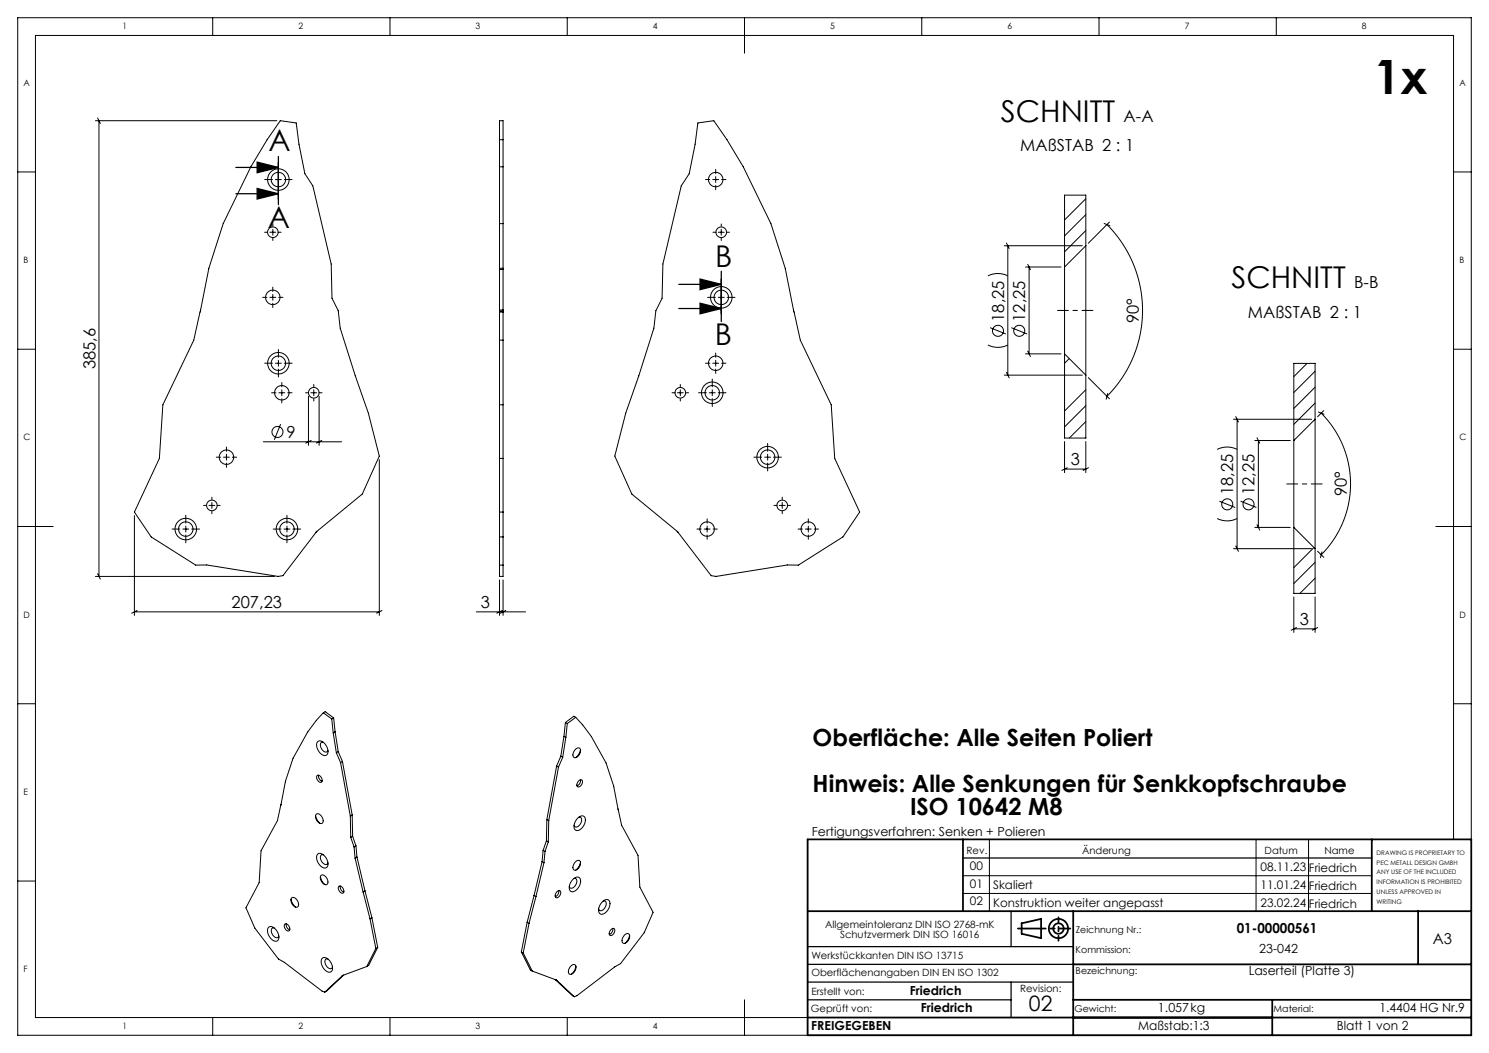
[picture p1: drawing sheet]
<svg xmlns="http://www.w3.org/2000/svg" width="420mm" height="297mm" viewBox="0 0 420 297" stroke-linecap="round" stroke-linejoin="round" font-family="sans-serif">
<g fill="none" stroke="#000" stroke-width=".28">
<path d="M60 5v5M110 5v5M160 5v5M210 5v10M260 5v5M310 5v5M360 5v5M26.9 34h51.2M27.5 33.3l.8 1.5M27.9 34v128.6M79.1 34l4.5 .7 .7 6 1.7 8.3 2.2 3.4 5.2 22.1 .2 9.6 1.8 3.5 .6 5 4.2 13.4 3.7 10.5 3.1 12.1-4.8 10.8-13 10.7-9.4 12.3-1.4 .2-20.1-3.2h-3.1l-12.6-8-4.7-7 7.1-15.1 .9-15.1 8.8-18.3 1.8-8.1a113.3 113.3 0 0 1 6.5-24.7l7.8-16.1 4.5-7.6zM140.9 34h1v128.6h-1z"/>
<path d="M140.9 39.4h1M196.8 34.7l4.5-.7 3.8 5.4 4.5 7.6 7.8 16.1 4.1 12.6 2.4 12.1 1.8 8.1 8.8 18.3 .9 15.1 7.1 15.1-4.7 7-12.6 8h-3.1l-20.1 3.2-1.4-.2-9.4-12.3-13-10.7-4.8-10.8 3.1-12.1 3.7-10.5 4.2-13.4 .6-5 1.8-3.5 .2-9.6 5.2-22.1 2.2-3.4 1.7-8.3zM5 48.5h5M74.6 50.6h2.3M77.7 50.6h1.7M78.5 46.8v2.2M78.5 49.8v1.7M78.5 52.3v2.2M80.2 50.6h2.2M140.9 47h1M199 50.6h1.2M201 50.6h1.7"/>
<path d="M201.9 47.8v1.2M201.9 49.8v1.7M201.9 52.3v1.2M203.5 50.6h1.3M306.3 56l-6 6M410 48.5h5M74.6 65.5h.7M76.1 65.5h1.7M77 63.2v.6M77 64.7v1.6M77 67.2v.6M78.6 65.5h.7"/>
<path d="M140.9 76h1M140.9 75.7h1M140.9 63.1h1M201.1 65.5h.7M202.6 65.5h1.7M203.4 63.2v.6M203.4 64.7v1.6M203.4 67.2v.6M203.5 80v2.2M205.1 65.5h.7M278.7 77.8a6.3 6.3 0 0 1 5.6 0M283.3 69.3h22"/>
<path d="M283.9 68.5l.8 1.6M284.3 69.3v36.5M289.3 75.3h10M289.9 74.5l.8 1.6M290.3 75.3v24.5M300.3 75.3v24.5M306.3 60.5l-6 6M306.3 65l-6 6M306.3 69.3v36.5M306.3 69.3v-14.3h-6v20.3M306.3 69.3l-6 6M311.4 63l1.6 .7"/>
<path d="M312.2 63.3a34.2 34.2 0 0 1 0 48.5M312.9 62.6l-5.9 6M5 98.5h5M74.1 83.9h1.2M76.1 83.9h1.7M76.9 81v1.2M76.9 83v1.7M76.9 85.5v1.2M78.5 98.6v2.2M78.6 83.9h1.2M140.9 95.9h1M140.9 88h1"/>
<path d="M140.9 87.8h1M140.9 87.4h1M199.6 83.9h2.2M201.9 99.6v1.2M202.6 83.9h1.7M203.5 83v1.7M203.5 85.5v2.2M205.1 83.9h2.2M278.7 97.3a6.3 6.3 0 0 0 5.6 0M279.3 92.4l4.4 1.8M285.3 92.4l4.4 1.8M289.3 99.8h10"/>
<path d="M289.9 99l.8 1.6M300.3 99.8v23.7h6v-17.7M300.3 99.8l6 6M410 98.5h5M74.6 102.4h2.3M76.6 110.8h1.2M77.7 102.4h1.7M78.5 101.6v1.7M78.5 104.1v2.2M78.7 110.8h1.6M79.2 119.6l-1.8 4.5M79.5 107.9v1.2"/>
<path d="M79.5 109.9v1.7M79.5 112.4v1.3M80.2 102.4h2.2M81.2 110.8h1.2M86.2 110.8h.6M87 111.8v13.8M87.7 110.8h1.6M88.5 108.4v.7M88.5 109.9v1.7M88.5 112.4v.7M90 111.8v13.8M90.2 110.8h.6"/>
<path d="M140.9 114.2h1M189.6 110.8h.6M191.1 110.8h1.6M191.9 108.4v.7M191.9 109.9v1.7M191.9 112.4v.7M193.6 110.8h.6M197 110.8h2.2M199 102.4h1.2M200.1 110.8h1.6M200.9 106.9v2.2M200.9 109.9v1.7"/>
<path d="M200.9 112.4v2.3M201 102.4h1.7M201.9 101.6v1.7M201.9 104.1v1.2M202.6 110.8h2.2M203.5 102.4h1.3M283.3 105.8h22M283.9 105l.8 1.6M301.6 101.1l-1.3 1.4M306.3 109.9l-6 6M306.3 114.4l-6 6M306.3 118.9l-4.7 4.6"/>
<path d="M307 106.5l5.9 6M312.5 111l-.5 1.6M347.9 118.3h22M348.6 117.5l.7 1.5M348.9 118.3v36.5M368.7 102.5l-3.8 3.7M370.9 104.7l-6 6M370.9 109.2l-6 6M370.9 113.7l-6 6M370.9 118.3v36.5M370.9 118.3v-15.8h-6v21.8M370.9 118.3l-6 6"/>
<path d="M371.9 116.2l1.6 .6M372.7 116.5a28.3 28.3 0 0 1 0 40M373.4 115.8l-1.7 1.7M61 128.9h1.2M63 128.9h1.7M63.9 126.1v1.2M63.9 128.1v1.7M63.9 130.6v1.2M65.5 128.9h1.3M74.3 124.6h22.1M87.8 124.2l-1.6 .8M90.8 124.2l-1.6 .8"/>
<path d="M107 129.6v44M140.9 129.3h1M212.7 128.9h2.2M215.7 128.9h1.7M216.5 125.1v2.2M216.5 128.1v1.7M216.5 130.6v2.2M218.2 128.9h2.2M300.3 124.5v8.8M300.3 132.3h6M301 131.9l-1.5 .8M306.3 124.5v8.8"/>
<path d="M306.3 123.4l-.2 .1M307 131.9l-1.5 .8M343.3 126.8a6.3 6.3 0 0 1 5.6 0M353.9 124.3h10M354.6 123.5l.7 1.5M354.9 124.3v24.5M364.9 124.3v24.5M5 148.5h10M37.9 145.4v28.2M48.5 149.2h2.2M51.6 149.2h1.6M52.4 145.3v2.3"/>
<path d="M52.4 148.4v1.7M52.4 150.9v2.2M54.1 149.2h2.2M57.4 142.6h.7M58.9 142.6h1.7M59.8 140.2v.7M59.8 141.7v1.7M59.8 144.2v.7M61.4 142.6h.7M77.1 149.2h2.2M80.1 149.2h1.7M80.9 145.3v2.3"/>
<path d="M80.9 148.4v1.7M80.9 150.9v2.2M82.6 149.2h2.2M140.9 144.4h1M140.9 151.4h1M140.9 159.4h1M196.6 149.2h1.2M198.6 149.2h1.7M199.5 146.3v1.3M199.5 148.4v1.7M199.5 150.9v1.2M201.1 149.2h1.2"/>
<path d="M218.3 142.6h.7M219.8 142.6h1.7M220.6 140.2v.7M220.6 141.7v1.7M220.6 144.2v.7M222.3 142.6h.7M225.1 149.2h1.2M227.2 149.2h1.6M228 146.3v1.3M228 148.4v1.7M228 150.9v1.2M229.7 149.2h1.2"/>
<path d="M343.3 146.3a6.3 6.3 0 0 0 5.6 0M343.9 141.4l4.5 1.7M347.9 154.8h22M348.6 154l.7 1.5M349.9 141.4l4.5 1.7M353.9 148.8h10M354.6 148l.7 1.5M364.9 148.8v18.6h6v-12.6M364.9 148.8l6 6M370.6 154.4l-5.7 5.7M370.9 158.6l-6 6M371.7 155.5l1.7 1.7"/>
<path d="M372.9 155.7l-.4 1.6M405 148.5h10M26.9 162.6h50.5M27.5 161.8l.8 1.5M37.9 172.6h69.1M38.7 172.2l-1.5 .8M107.8 172.2l-1.6 .8M134.4 172.6h13.8M140.9 163.6v10M141.7 172.2l-1.6 .8M141.9 163.6v10M142.7 172.2l-1.6 .8"/>
<path d="M364.9 168.4v10M364.9 177.4h6M365.7 177l-1.5 .8M370.9 168.4v10M370.9 163.1l-4.2 4.3M371.7 177l-1.5 .8M5 198.5h5M410 198.5h5M89.4 218.8a1.13 1.13 0 0 1 1.2 .5 1.13 1.13 0 0 1-.1 1.4 1.47 1.47 0 0 1-1.1-1.9zM89.5 209.3a1.76 1.76 0 0 1 2.6 1.2 1.84 1.84 0 0 1-.2 2.6 2.86 2.86 0 0 1-2.4-3.8zM89.9 218.6a1.61 1.61 0 0 0 .9 1.8M91.2 201a46.7 46.7 0 0 0-12 26.2l-.9 4.3-4.7 8.5-.5 8.9-3.7 7.1 2.5 5.8 6.7 8.7 1.6 .9 10.7 8.2 .7 .2"/>
<path d="M91.2 201l2.4 1.8M91.2 201l.5-.3 2.4 1.8M91.2 209.4a.7 .7 0 0 0-.8 .2 .7 .7 0 0 0 0 .8 1.62 1.62 0 0 0 1.9 1.6l.2-.4M93.6 202.8l.4 3.9M94 206.7l.9 5.6M94.1 202.5l-.5 .3M94.1 202.5l.4 3.9M94.5 206.4l-.5 .3M94.5 206.4l.9 5.6M94.9 212.3l1.2 2.8M95.4 212l-.5 .3M95.4 212l1.2 2.8"/>
<path d="M96.1 215.1l2.7 15.1M96.6 214.8l-.5 .3M96.6 214.8l2.7 15.1M157 216.1l.5 .3M157 216.1l-2.7 15.1M157.5 216.4l-2.7 15.1M158.2 213.3l.5 .3M158.2 213.3l-1.2 2.8M158.7 213.6l-1.2 2.8M159.1 207.7l.5 .3M159.1 207.7l-.9 5.6M159.5 203.8l.5 .3"/>
<path d="M159.5 203.8l-.4 3.9M159.6 208l-.9 5.6M160 204.1l-.4 3.9M162.2 211.5a.85 .85 0 0 1 1.2-.5 .85 .85 0 0 1 .3 1.3 1.29 1.29 0 0 1-2 1.1l-.1-.7zM162.4 202.3a44.2 44.2 0 0 1 12 26.1l.9 4.4 4.7 8.5 .5 8.9 3.7 7.1-2.5 5.8-6.7 8.7-1.6 .9-10.7 8.1-.7 .3M162.4 202.3l-2.4 1.8M162.4 202.3l-.5-.3-2.4 1.8M163.7 211.4a3.7 3.7 0 0 1-1.3 2.3M163.7 219.9a1.61 1.61 0 0 1-1 1.8M89 230a3.7 3.7 0 0 0 1.3 2.3M89.2 229.6a1.67 1.67 0 0 1 1.6 .9 1.67 1.67 0 0 1 0 1.8 1.86 1.86 0 0 1-1.6-2.7zM98.8 230.2l.1 6"/>
<path d="M98.9 236.2l1 2.7M99.3 229.9l-.5 .3M99.3 229.9l.2 6M99.5 235.9l-.6 .3M99.5 235.9l.9 2.7M99.9 238.9l.3 3.1M100.4 238.6l-.5 .3M100.4 238.6l.3 3.1M153.2 239.8l.5 .4M153.2 239.8l-.3 3.2M154.1 237.2l.6 .3M154.1 237.2l-.9 2.6"/>
<path d="M154.3 231.2l.5 .3M154.3 231.2l-.2 6M154.7 237.5l-1 2.7M154.8 231.5l-.1 6M163.1 230.7a1.12 1.12 0 0 1 1.4-.5 1.12 1.12 0 0 1 .6 1.4 2.88 2.88 0 0 1-2.6 2.6 1.97 1.97 0 0 1 0-2.9zM163.2 230.5a.7 .7 0 0 1 .8 .3 .7 .7 0 0 1 0 .8 1.62 1.62 0 0 1-1.9 1.6l-.2-.4M163.3 220.2a.62 .62 0 0 1 .9-.1 .62 .62 0 0 1 0 .9 .85 .85 0 0 1-.5 .8 .85 .85 0 0 1-1-.2l.1-.7zM227.8 236.8v55.2M279.1 236.8v20.2M354.3 236.8v20.2M369.1 236.8v20.2M410 236.8v-226.8h-400v277h217.8"/>
<path d="M415 236.8v-231.8h-410v287h410M5 248.5h5M82.1 253.6a3.7 3.7 0 0 0 1.3 2.3M82.3 253.2a1.67 1.67 0 0 1 1.6 .9 1.67 1.67 0 0 1-.1 1.8 1.86 1.86 0 0 1-1.5-2.7zM89.5 241a1.76 1.76 0 0 1 2.6 1.2 1.84 1.84 0 0 1-.2 2.6 2.86 2.86 0 0 1-2.4-3.8zM90.4 247.3a3.7 3.7 0 0 0 1.3 2.2M90.6 246.9a1.67 1.67 0 0 1 1.6 .8 1.67 1.67 0 0 1-.1 1.8 1.86 1.86 0 0 1-1.5-2.6zM91.2 241.1a.7 .7 0 0 0-.8 .2 .7 .7 0 0 0 0 .8 1.62 1.62 0 0 0 1.9 1.6l.2-.4M95.5 250.1a1.13 1.13 0 0 1 1.3 .5 1.13 1.13 0 0 1-.2 1.3 1.47 1.47 0 0 1-1.1-1.8zM96 249.9a1.6 1.6 0 0 0 1 1.7M100.2 242l2.2 9.6M100.7 241.7l-.5 .3"/>
<path d="M100.7 241.7l2.2 9.6M102.4 251.6l2 7.6M102.9 251.3l-.5 .3M102.9 251.3l2 7.5M104.4 259.2l1.6 8.3M104.9 258.8l-.5 .4M104.9 258.8l1.6 8.4M150.6 252.6l.6 .3M150.6 252.6l-1.9 7.5M151.2 252.9l-2 7.5M152.9 243l.5 .3M152.9 243l-2.3 9.6"/>
<path d="M153.4 243.3l-2.2 9.6M153.7 240.2l-.3 3.1M157.2 251.4a.62 .62 0 0 1 .9-.1 .62 .62 0 0 1 0 1 .85 .85 0 0 1-.5 .8 .85 .85 0 0 1-1-.2l.1-.8zM157.6 251.2a1.6 1.6 0 0 1-1 1.7M161.7 247.9a1.12 1.12 0 0 1 1.5-.5 1.12 1.12 0 0 1 .6 1.5 2.88 2.88 0 0 1-2.6 2.6 1.97 1.97 0 0 1 0-3zM161.9 247.8a.7 .7 0 0 1 .7 .2 .7 .7 0 0 1 .1 .8 1.62 1.62 0 0 1-1.9 1.6l-.2-.4M162.2 243.2a.85 .85 0 0 1 1.2-.5 .85 .85 0 0 1 .3 1.3 1.29 1.29 0 0 1-2 1.2l-.1-.8zM163.7 243.2a3.7 3.7 0 0 1-1.3 2.2M170 254.3a1.12 1.12 0 0 1 1.5-.5 1.12 1.12 0 0 1 .5 1.4 2.88 2.88 0 0 1-2.5 2.6 1.97 1.97 0 0 1 0-2.9zM170.2 254.1a.7 .7 0 0 1 .7 .3 .7 .7 0 0 1 .1 .8 1.62 1.62 0 0 1-1.9 1.6l-.2-.4M271.6 252h115.3M271.6 247h115.3"/>
<path d="M75.7 261.6a1.76 1.76 0 0 1 2.6 1.2 1.84 1.84 0 0 1-.3 2.7 2.86 2.86 0 0 1-2.3-3.9zM77.4 261.7a.7 .7 0 0 0-.8 .3 .7 .7 0 0 0-.1 .8 1.62 1.62 0 0 0 1.9 1.6l.2-.4M80.3 260.7a1.13 1.13 0 0 1 1.2 .6 1.13 1.13 0 0 1-.1 1.3 1.47 1.47 0 0 1-1.1-1.9zM80.7 260.6a1.6 1.6 0 0 0 1 1.7M90.8 270.4a1.76 1.76 0 0 1 2.6 1.2 1.84 1.84 0 0 1-.2 2.6 2.86 2.86 0 0 1-2.4-3.8zM92.5 270.5a.7 .7 0 0 0-.8 .2 .7 .7 0 0 0 0 .8 1.62 1.62 0 0 0 1.9 1.6l.2-.4M96.5 275.2l-4.9 4.6M96.8 275.1l-.3 .1M97 275l-5.4 4.8M103.5 272.6l-7 2.6M106 267.5l-2.5 5.1M106.5 267.2l-.5 .3"/>
<path d="M106.5 267.2l-2.5 5.1-.5 .3M147.1 268.5l.5 .3M147.1 268.5l2.5 5.1 .5 .3M147.6 268.8l2.5 5.1M148.7 260.1l.5 .3M148.7 260.1l-1.6 8.4M149.2 260.4l-1.6 8.4M150.1 273.9l6.9 2.6M156.6 276.3l5.4 4.8M156.8 276.4l.2 .1M157 276.5h.1M157 276.5l5 4.6"/>
<path d="M160.9 272.6a.85 .85 0 0 1 1.3-.5 .85 .85 0 0 1 .2 1.3 1.29 1.29 0 0 1-2 1.1l-.1-.7zM162.5 272.5a3.7 3.7 0 0 1-1.3 2.3M172.4 262.1a.62 .62 0 0 1 .9-.1 .62 .62 0 0 1 0 .9 .85 .85 0 0 1-.5 .8 .85 .85 0 0 1-.9-.2v-.7zM172.9 261.9a1.61 1.61 0 0 1-1 1.7M176.1 263.8a.85 .85 0 0 1 1.2-.4 .85 .85 0 0 1 .2 1.3 1.29 1.29 0 0 1-1.9 1.1l-.1-.8zM177.6 263.8a3.7 3.7 0 0 1-1.3 2.3M60 287v5M110 287v5M160 287v5M210 282v10"/>
<circle cx="78.5" cy="50.6" r="2.04"/>
<circle cx="78.5" cy="50.6" r="3"/>
<circle cx="201.9" cy="50.6" r="2.04"/>
<circle cx="77" cy="65.5" r="1.5"/>
<circle cx="203.4" cy="65.5" r="1.5"/>
<circle cx="76.9" cy="83.9" r="2.04"/>
<circle cx="203.5" cy="83.9" r="3"/>
<circle cx="203.5" cy="83.9" r="2.04"/>
<circle cx="281.5" cy="93.3" r="1.56"/>
<circle cx="287.5" cy="93.3" r="1.56"/>
<circle cx="78.5" cy="102.4" r="2.04"/>
<circle cx="78.5" cy="102.4" r="3"/>
<circle cx="79.5" cy="110.8" r="2.04"/>
<circle cx="88.5" cy="110.8" r="1.5"/>
<circle cx="191.9" cy="110.8" r="1.5"/>
<circle cx="200.9" cy="110.8" r="2.04"/>
<circle cx="200.9" cy="110.8" r="3"/>
<circle cx="201.9" cy="102.4" r="2.04"/>
<circle cx="63.9" cy="128.9" r="2.04"/>
<circle cx="78.3" cy="121.8" r="1.56"/>
<circle cx="216.5" cy="128.9" r="3"/>
<circle cx="216.5" cy="128.9" r="2.04"/>
<circle cx="52.4" cy="149.2" r="3"/>
<circle cx="52.4" cy="149.2" r="2.04"/>
<circle cx="59.8" cy="142.6" r="1.5"/>
<circle cx="80.9" cy="149.2" r="2.04"/>
<circle cx="80.9" cy="149.2" r="3"/>
<circle cx="199.5" cy="149.2" r="2.04"/>
<circle cx="220.6" cy="142.6" r="1.5"/>
<circle cx="228" cy="149.2" r="2.04"/>
<circle cx="346.2" cy="142.2" r="1.56"/>
<circle cx="352.2" cy="142.2" r="1.56"/>
</g>
<g fill="none" stroke="#000" stroke-width=".35">
<path d="M66.5 47.2h12M66.5 54.6h12M72.5 45.7l6 1.5-6 1.5zM72.5 53.1l6 1.5-6 1.5zM78.5 44.1v13.6M197.5 78.7l6 1.5-6 1.5zM203.5 76.5v14.2M191.5 80.2h12M191.5 87h12M197.5 85.5l6 1.5-6 1.5zM271.6 242h115.3M285.2 257v10"/>
<path d="M227.8 277h74.9M227.8 267h74.9M227.8 272h74.9M285.2 277v10M227.8 282h57.4"/>
</g>
<g fill="none" stroke="#000" stroke-width=".5">
<path d="M227.8 236.8h187.2v55.2h-187.2zM271.6 236.8v20.2M386.9 236.8v20.2M227.8 257h187.2M302.7 257v35M400 257v15M288.2 260.4l5.5-1.2v5.4l-5.5-1.2zM302.7 272h112.3M227.8 287h187.2M302.7 282h112.3M358.9 282v10"/>
<circle cx="298.6" cy="261.9" r="2.72"/>
<circle cx="298.6" cy="261.9" r="1.47"/>
</g>
<path d="M308.3 87.6h-10M372.9 136.5h-10" fill="none" stroke="#000" stroke-width=".28" stroke-dasharray="15.2 1.3 1.3 1.3" stroke-dashoffset="12.1"/>
<path d="M287.1 261.9h14.8" fill="none" stroke="#000" stroke-width=".5" stroke-dasharray="15.2 1.3 1.3 1.3" stroke-dashoffset="7.4"/>
<path d="M298.6 258.7v6.6" fill="none" stroke="#000" stroke-width=".5" stroke-dasharray="15.2 1.3 1.3 1.3" stroke-dashoffset="13.8"/>
<g fill="#000">
<path d="M72.5 45.7l6 1.5-6 1.5zM72.5 53.1l6 1.5-6 1.5z"/>
<path d="M197.5 78.7l6 1.5-6 1.5zM197.5 85.5l6 1.5-6 1.5z"/>
</g>
<text font-size="13.3" x="387.6" y="26.5">1x</text>
<g font-size="8.5">
<text x="282.3" y="34.3">SCHNITT</text>
<text x="75.7" y="42.7">A</text>
<text x="75.5" y="64.4">A</text>
<text x="201.8" y="75.3">B</text>
<text x="347.3" y="81.4">SCHNITT</text>
<text x="201.6" y="97.4">B</text>
</g>
<g font-size="6.7">
<text x="229.2" y="210.5">Oberfläche: Alle Seiten Poliert</text>
<text x="229.2" y="223.4">Hinweis: Alle Senkungen für Senkkopfschraube</text>
<text x="256.7" y="229.9">ISO 10642 M8</text>
</g>
<text font-size="6" x="290.2" y="285.2">02</text>
<g font-size="4.7">
<text x="316.9" y="34.3">A-A</text>
<text x="287.8" y="42.5">MAßSTAB 2 : 1</text>
<text x="382" y="81.4">B-B</text>
<text x="352" y="89.6">MAßSTAB 2 : 1</text>
<text x="283.2" y="90.7" transform="rotate(-90 283.2 90.7)">18,25</text>
<text x="289.2" y="90.7" transform="rotate(-90 289.2 90.7)">12,25</text>
<text x="321.3" y="91.1" transform="rotate(-90 321.3 91.1)">90°</text>
<text x="26.9" y="104.1" transform="rotate(-90 26.9 104.1)">385,6</text>
<text x="80.8" y="123.5">9</text>
<text x="302.1" y="131.3">3</text>
<text x="347.9" y="139.7" transform="rotate(-90 347.9 139.7)">18,25</text>
<text x="353.9" y="139.7" transform="rotate(-90 353.9 139.7)">12,25</text>
<text x="379.9" y="140" transform="rotate(-90 379.9 140)">90°</text>
<text x="65.3" y="171.6">207,23</text>
<text x="135.7" y="171.6">3</text>
<text x="366.7" y="176.4">3</text>
</g>
<text font-size="4.2" x="404.2" y="266.2">A3</text>
<text font-size="3.9" x="348.8" y="263.3">01-00000561</text>
<g font-size="3.5">
<text x="229" y="235.7">Fertigungsverfahren: Senken + Polieren</text>
<text x="355.2" y="268.8">23-042</text>
<text x="352.2" y="275.1">Laserteil (Platte 3)</text>
<text x="256.6" y="280.5">Friedrich</text>
<text x="259.8" y="285.5">Friedrich</text>
<text x="326.6" y="285.5">1.057kg</text>
<text x="389.1" y="285.5">1.4404 HG Nr.9</text>
<text x="228.8" y="290.6">FREIGEGEBEN</text>
<text x="321" y="290.6">Maßstab:1:3</text>
<text x="377.1" y="290.6">Blatt 1 von 2</text>
</g>
<g font-size="3.3">
<text x="273.6" y="245.4">00</text>
<text x="355.5" y="245.8">08.11.23</text>
<text x="273.6" y="250.4">01</text>
<text x="280.1" y="250.8">Skaliert</text>
<text x="355.5" y="250.8">11.01.24</text>
<text x="369.2" y="246">Friedrich</text>
<text x="369.2" y="251">Friedrich</text>
<text x="273.6" y="255.4">02</text>
<text x="280.1" y="255.8">Konstruktion weiter angepasst</text>
<text x="355.5" y="255.8">23.02.24</text>
<text x="369.2" y="256">Friedrich</text>
</g>
<g font-size="2.8">
<text x="272.6" y="240.7">Rev.</text>
<text x="305.2" y="240.7">Änderung</text>
<text x="356.7" y="240.7">Datum</text>
<text x="373.6" y="240.7">Name</text>
<text x="232.7" y="261.8">Allgemeintoleranz DIN ISO 2768-mK</text>
<text x="237" y="264.6">Schutzvermerk DIN ISO 16016</text>
<text x="228.9" y="270.4">Werkstückkanten DIN ISO 13715</text>
<text x="228.9" y="275.3">Oberflächenangaben DIN EN ISO 1302</text>
<text x="228.9" y="280.6">Erstellt von:</text>
<text x="287.7" y="279.8">Revision:</text>
<text x="228.7" y="285.5">Geprüft von:</text>
</g>
<g font-size="2.7">
<text x="303.4" y="263.3">Zeichnung Nr.:</text>
<text x="303.4" y="268.8">Kommission:</text>
<text x="303.4" y="274.7">Bezeichnung:</text>
<text x="303.1" y="285.5">Gewicht:</text>
<text x="359.2" y="285.5">Material:</text>
</g>
<g font-size="2.5">
<text x="34.6" y="8.2">1</text>
<text x="84.2" y="8.2">2</text>
<text x="134.2" y="8.2">3</text>
<text x="184.2" y="8.2">4</text>
<text x="234.2" y="8.2">5</text>
<text x="284.2" y="8.2">6</text>
<text x="334.2" y="8.2">7</text>
<text x="384.2" y="8.2">8</text>
<text x="6.7" y="24.2">A</text>
<text x="411.7" y="24.2">A</text>
<text x="6.7" y="74.2">B</text>
<text x="411.7" y="74.2">B</text>
<text x="6.7" y="124.2">C</text>
<text x="411.7" y="124.2">C</text>
<text x="6.7" y="174.2">D</text>
<text x="411.7" y="174.2">D</text>
<text x="6.7" y="224.2">E</text>
<text x="6.7" y="274.2">F</text>
<text x="34.6" y="290.2">1</text>
<text x="84.2" y="290.2">2</text>
<text x="134.2" y="290.2">3</text>
<text x="184.2" y="290.2">4</text>
</g>
<g font-size="1.8">
<text x="388.3" y="241.1">DRAWING IS PROPRIETARY TO</text>
<text x="388.3" y="243.9">PEC METALL DESIGN GMBH</text>
<text x="388.3" y="246.6">ANY USE OF THE INCLUDED</text>
<text x="388.3" y="249.4">INFORMATION IS PROHIBITED</text>
<text x="388.3" y="252.2">UNLESS APPROVED IN</text>
<text x="388.3" y="254.9">WRITING</text>
</g>
</svg>
